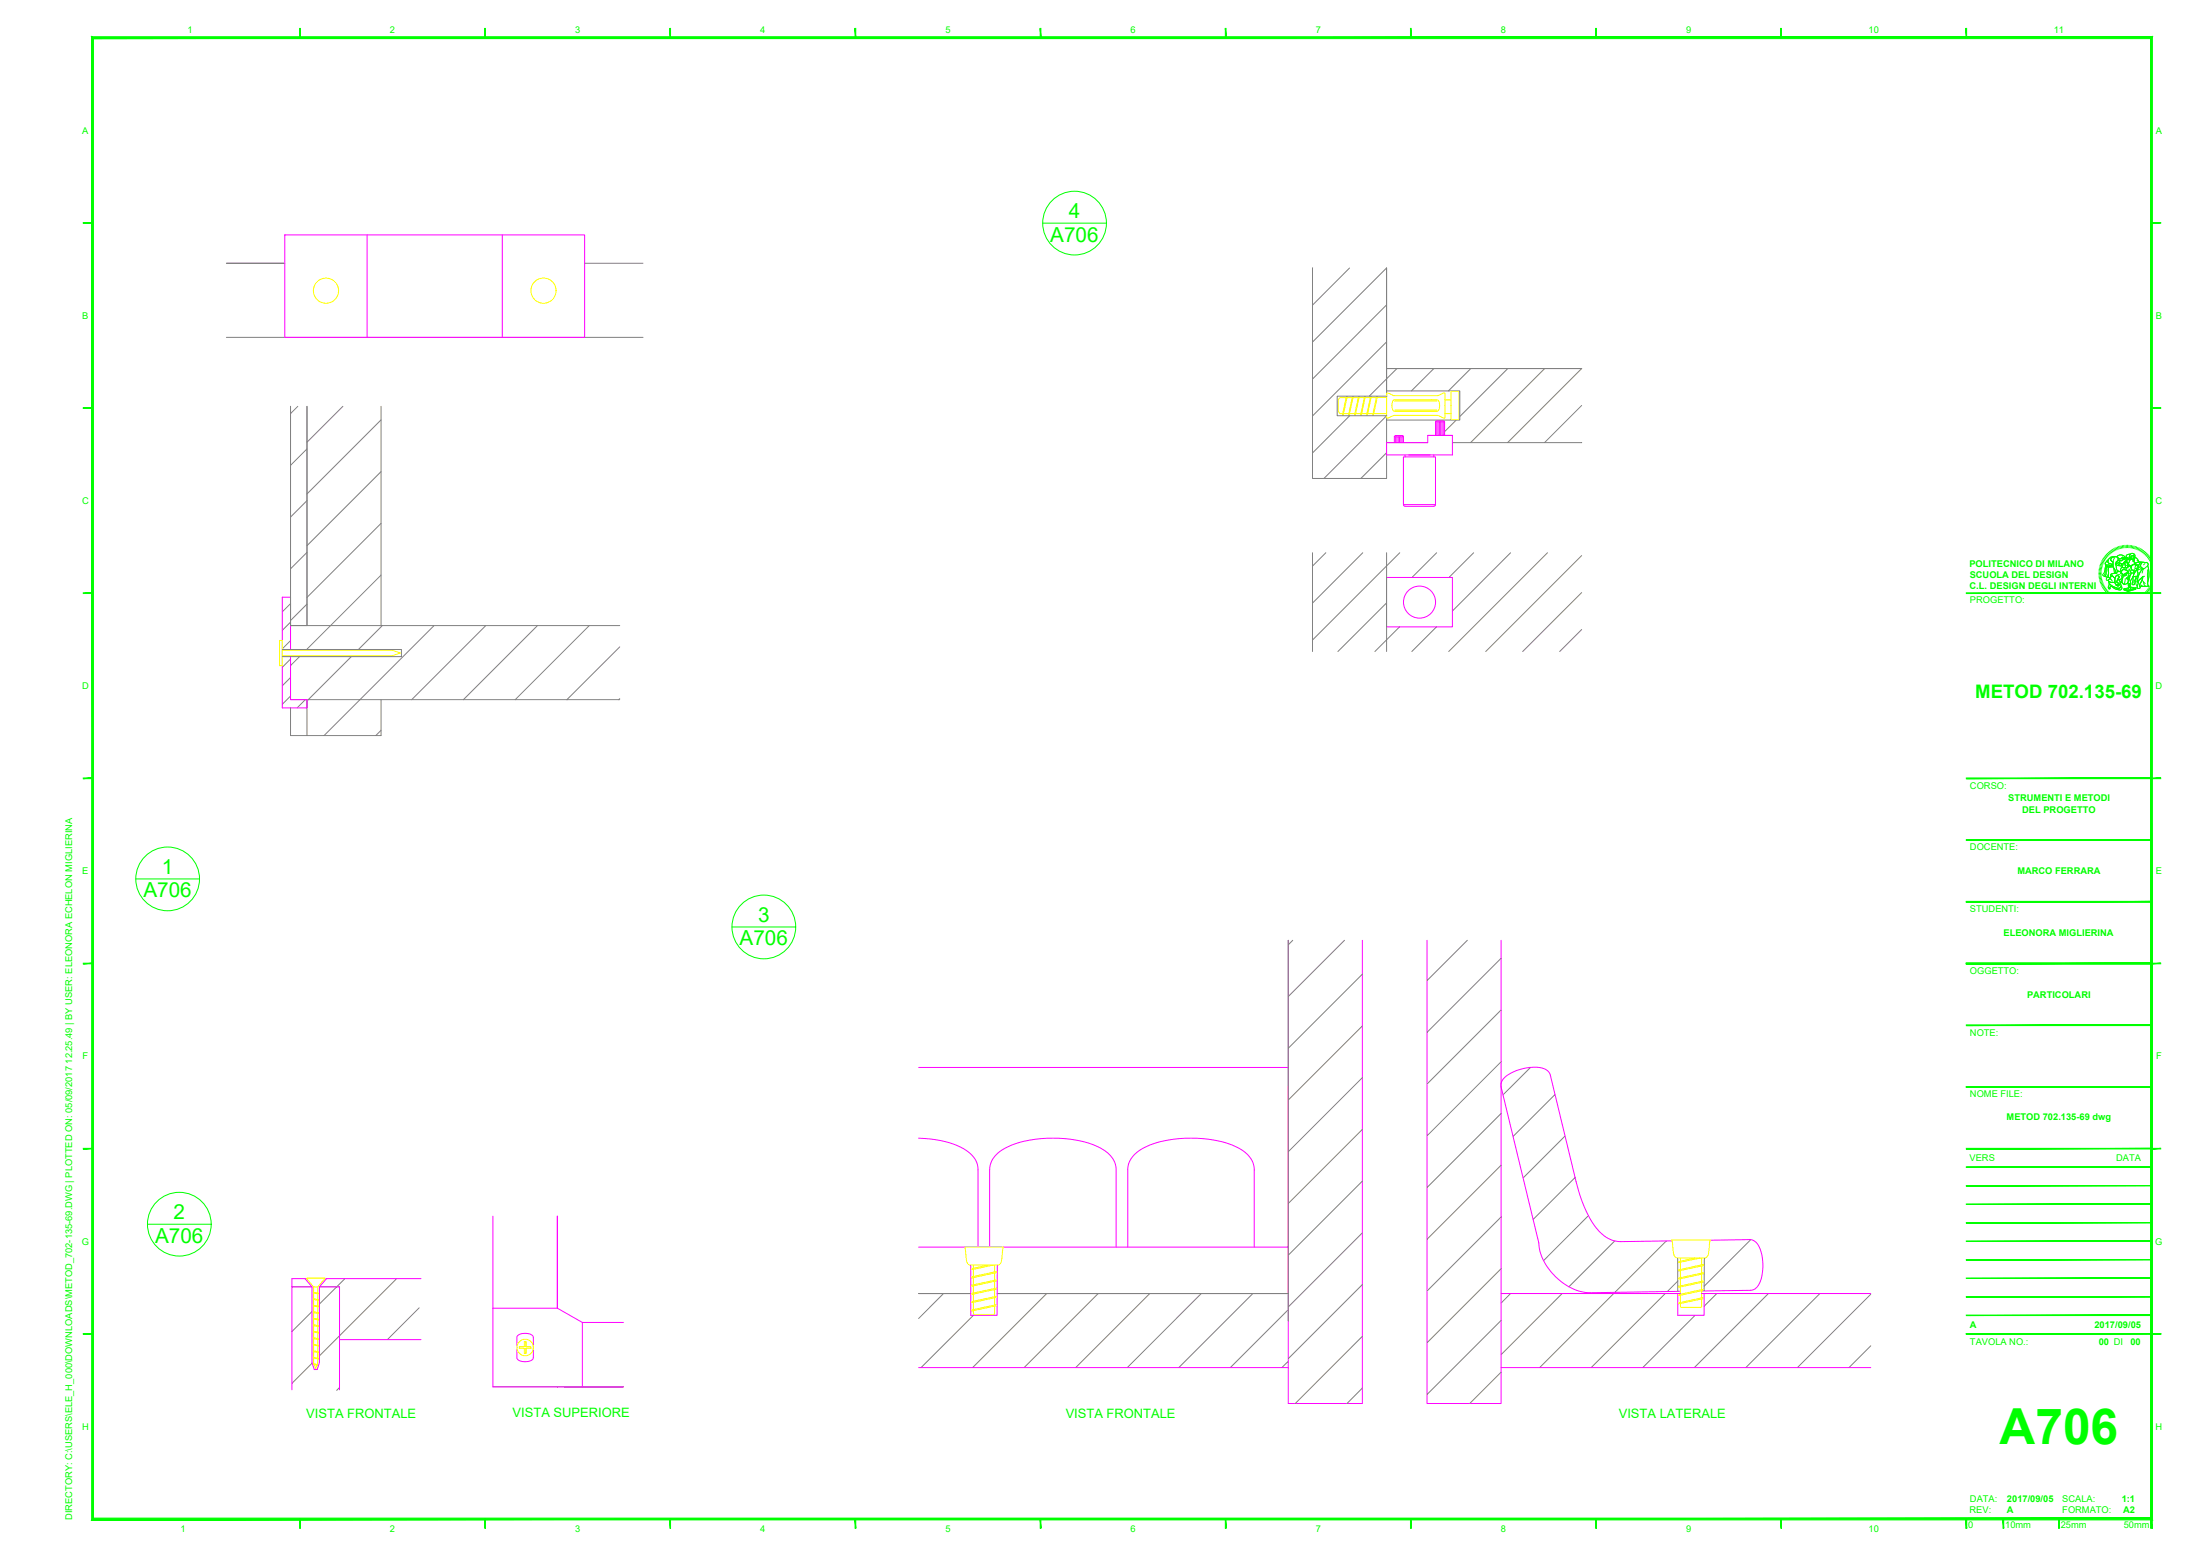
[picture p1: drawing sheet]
<svg xmlns="http://www.w3.org/2000/svg" width="594mm" height="420mm" viewBox="0 0 594 420" stroke-linecap="round" stroke-linejoin="round" font-family="sans-serif">
<!-- layer: A-FURN -->
<g fill="none" stroke="#808080" stroke-width=".27">
<path d="M61.1 71.1h15.8M157.9 71.1h15.7M354.4 72.4v56.8h20v-56.8l-20 20M354.5 72.4h-.1M364.4 72.4l-10 10M61.1 91.1h112.5M374.4 82.3l-20 20.1M374.4 92.3l-20 20M374.4 99.5h52.7l-20 20M377.2 99.5l-7.5 7.5M387.2 99.5l-6.1 6.1M397.2 99.5l-6.1 6.1"/>
<path d="M407.1 99.5l-12.9 13M417.1 99.5l-20 20M80.4 109.7l-1.9 2M92.6 109.7l-9.7 9.7M102.9 113.4l-20 20M102.9 109.7v59.2M364.5 112.3l-10.1 10M374.4 105.6h19.8v7.8h-19.8M374.4 107h-13.3v5.3h13.3l-16.9 16.9M374.4 119.5h11.1M378.9 117.8l-.2 .2M392.2 119.5h34.9"/>
<path d="M393.2 113.4l-3.1 3.2M427.1 109.5l-10 10M82.9 135.2l-4.4 4.4M82.9 121.2l-4.4 4.5M102.9 127.4l-20 20M374.4 122.3l-6.9 6.9M82.9 149.2l-4.4 4.4M102.9 155.3l-20.1 20.1M102.9 141.3l-20 20M354.4 149.3v26.6M358 149.3l-3.6 3.6M368 149.3l-13.6 13.5"/>
<path d="M374.4 149.3v26.6M378 149.3l-23.6 23.5M387.9 149.3l-6.6 6.6M397.9 149.3l-6.6 6.6M407.9 149.3l-15.7 15.7M417.9 149.3l-26.7 26.6M427.1 150l-25.9 25.9M76.2 175.4h32.2v1.9h-32.2M78.5 177.3v11.6h88.9M78.5 168.9h88.9M78.5 163l-2.3 2.2M78.5 168l-2.3 2.2"/>
<path d="M78.5 173l-2.3 2.2M78.5 178l-2.3 2.2M80.9 177.3l-2.4 2.4M82.9 168.9v-59.2v59.2h-4.4v-59.2v65.7M82.9 163.1l-4.4 4.5M94.9 177.3l-12 12M103.2 168.9l-6.4 6.5M117.2 168.9l-29.7 29.7M131.2 168.9l-20 20M145.1 168.9l-20 20M159.1 168.9l-20 20M167.4 174.7l-14.3 14.2"/>
<path d="M374.4 162.8l-13.1 13.1M377.9 169.3l-6.6 6.6M387.9 169.3l-6.7 6.6M427.1 160l-15.9 15.9M427.1 170l-5.9 5.9M78.5 183l-2.3 2.2M78.5 188l-2.3 2.2M82.5 188.9l-2.3 2.2M82.9 188.9v9.7M102.9 188.9v9.7h-24.4v-7.5M102.9 197.2l-1.4 1.4M167.4 188.7l-.3 .2"/>
<path d="M347.9 253.9v102.9M349.1 253.9l-1.2 1.2M363.1 253.9l-15.2 15.2M396.2 253.9l-10.9 10.9M405.3 258.8l-20 20M367.9 277l-20 20M367.9 263.1l-20 20M405.3 272.7l-20 20M367.9 291l-20 20M405.3 286.7l-20 20M413.3 288.2l-7.4 7.4M419.9 295.5l-11.3 11.4"/>
<path d="M367.9 318.9l-20 20M367.9 305l-20 20M405.3 314.6l-20 20M405.3 300.7l-20 20M422.6 306.7l-11.3 11.4M425.3 318l-11.3 11.3M367.9 332.9l-20 20M405.3 328.6l-20 20M428.9 328.3l-12.1 12.1M436 335.1l-12.3 12.4M450 335.1l-13.9 13.9M453 339.7l.1 9"/>
<path d="M460.2 339.7v8.9M472.8 334.7l-12.6 12.6M78.8 347.5h5.5M84.3 354.2l-5.5 5.4M86.3 347.5h5.4v14.2M90.9 347.5l-4.6 4.6M248.1 349.3h14M254.8 349.3l-6.7 6.7M262.9 355.2l-14.2 14.1M269.3 349.3h78.6M282.6 349.3l-20 20M296.6 349.3l-20.1 20"/>
<path d="M310.5 349.3l-20 20M324.4 349.3l-20 20M338.3 349.3l-20 20M347.9 353.6l-15.7 15.7M367.9 346.9l-20 20M405.3 356.5l-20 20M405.3 342.6l-20 20M407.9 349.3l-2.6 2.6M421.8 349.3l-16.5 16.5M435.8 349.3l-20 20M449.7 349.3l-20 20M453.1 345.9l-2.9 2.9"/>
<path d="M457.7 355.2l-14.1 14.1M463.6 349.3l-3.4 3.4M477.5 349.3l-20 20M491.4 349.3l-20 20M505.2 349.5l-19.8 19.8M84.3 368.1l-5.5 5.4M91.7 374.7l-.8 .7M91.7 360.7l-5.4 5.4M133.1 374.5h35.3M347.9 367.6l-1.8 1.7M367.9 374.8l-4.2 4.2M367.9 360.8l-18.1 18.2"/>
<path d="M405.3 370.5l-8.4 8.5M505.2 363.4l-5.9 5.9"/>
</g>
<!-- layer: STRUTTURA -->
<g fill="none" stroke="#f0f" stroke-width=".27">
<path d="M76.9 63.4h81v27.7h-81zM99.1 63.4v27.7M135.6 63.4v27.7M374.4 119.5h11.1v-1.9h6.7v5.2h-17.8zM376.5 119.5v-1.5l.4-.4 2 .1 .1 1.8M376.5 118h2.5M376.9 117.6h.1M376.9 118v1.5M377.2 118v1.5M377.6 118v1.5M377.9 118v1.5M378.3 118v1.5"/>
<path d="M378.6 118v1.5M385.5 117.6h6.7M387.6 117.6v-3.7l.4-.3h1.7l.3 .2 .1 3.8M387.6 113.9h2.5M388 113.6h.1M388 113.9v3.7M388.3 113.9v3.7M388.7 113.9v3.7M389 113.9v3.7M389.4 113.9v3.7M389.7 113.9v3.7M379 136.3v-12.9h8.6v12.9"/>
<path d="M379 136.3h8.6l-.4 .4h-7.8zM379.4 122.8v.6M387.2 122.8v.6M374.4 155.9h17.8v13.4h-17.8zM78.5 175.4v-14.1h-2.3v29.8h6.7v-2.2h-4.4v-11.6M248.1 288.2h99.8M347.9 293.3v56h-78.6M248.1 307.3a23.5 23.5 0 0 1 13.1 3.5 6.1 6.1 0 0 1 2.9 5.1v20.9M248.1 336.8h99.8M267.2 336.8v-20.9a7.5 7.5 0 0 1 5.4-6.4 32.4 32.4 0 0 1 24.6 .5 6.9 6.9 0 0 1 4.2 5.9v20.9M304.5 336.8v-20.9a7.4 7.4 0 0 1 5.4-6.4 32.5 32.5 0 0 1 24.6 .5 6.9 6.9 0 0 1 4.2 5.9v20.9M451.5 335.1l-13.8 .2a9.7 9.7 0 0 1-8-5.6 37.8 37.8 0 0 1-4.1-10.6l-7-28.8a3.6 3.6 0 0 0-3.7-2.1 12.1 12.1 0 0 0-9.1 3.3l-.4 .8-.1 1.2 10.2 42.1a15.6 15.6 0 0 0 9 12.3 11.4 11.4 0 0 0 4.9 1.2l24.4-.4"/>
<path d="M461.8 334.9l10.7-.2a3.6 3.6 0 0 1 3 3.2 12.2 12.2 0 0 1-1 9.6l-1 .7-.8 .2-13.2 .2M82.8 345.3h-4v2.2h5.5M86.3 347.5h5.4v14.2h22M87.7 345.3h26M157.3 357.1l-6.8-3.9h-17.4v21.3h35.3M168.4 357.1h-11.1v17.4M248.1 349.3h14M139.8 360.7a3.3 3.3 0 0 1 4.2 .2v5.7a1.79 1.79 0 0 1-2.2 1.1 1.74 1.74 0 0 1-2.2-1.1v-5.6z"/>
<circle cx="383.3" cy="162.6" r="4.3"/>
</g>
<!-- layer: viti -->
<g fill="none" stroke="#ff0" stroke-width=".27">
<path d="M362 111.7h.5v.3M362 111.7h.6M362.8 111.7h1.4M363.5 107.4h-1.5a1 1 0 0 0-.6 1v2.2a1 1 0 0 0 .6 1.1M363.6 107.1h.2l-1.1 4.9-.2 .1zM363.7 107.4h1.4M364.4 111.7h1.5M365.2 107.1h.2l-1.2 5zM366.1 111.7h1.4M366.8 107.4h-1.4M366.9 107.1h.1l-1.1 5zM367 107.4h1.4"/>
<path d="M367.7 111.7h1.4M368.5 107.1h.2l-1.1 4.9-.2 .1zM368.6 107.4h1.4M369.3 111.7h1.4M370.1 107.1h.2l-1 4.9-.2 .1zM370.3 107.4h1.4M371 111.7h3.4M371.8 107.1h.1l-1 4.9-.2 .1zM374.4 107.3l-2.5 .1M374.5 106.1l2.1 .8h11.4l2.1-.8 .1 6.7-.4 .1-1.8-.7h-11.4l-2 .7zM376.3 108h11.7a2.05 2.05 0 0 1 .4 2.9l-.4 .2h-11.4a2.19 2.19 0 0 1-.3-3.1zM376.6 110.7h11.4"/>
<path d="M376.6 108.3h11.4M386.4 111.1h.1M386.4 108h.1M390.2 111.7h1.6M390.2 108h1.6M391.8 105.7h2.2v7.6h-2.2zM75.5 172.9h.7v6.8h-.7zM76.2 175.6h29.7l2.2 .7-2.2 .8h-29.7M260.5 336.9l.2 .6a6.9 6.9 0 0 0 .7 3.8l.6 .3h7.3a1.44 1.44 0 0 0 1.2-1.8l.4-2.9M260.6 336.8h10.3M451.5 334.8l.1 .8a6.9 6.9 0 0 0 .7 3.8l.7 .3h7.2a1.46 1.46 0 0 0 1.2-1.8l.4-3.1h-10.4M453.8 339.7v.8"/>
<path d="M457.8 339.7l-4.5 .9v.3l5.8-1.2M459.5 339.7v1.8M82.7 345.1h5.1l-2 2.4h-1.1zM84.4 359.4l1.6 .3 .1 .3-1.6-.4zM84.4 357.7l1.6 .3 .1 .2-1.6-.3zM84.4 355.9l1.6 .3 .1 .2-1.6-.3zM84.4 352.4l1.6 .3 .1 .2-1.6-.3zM84.4 350.6l1.6 .4 .1 .1-1.6-.2zM84.4 348.9l1.6 .3 .1 .2-1.6-.3zM84.5 354.1l1.5 .4 .1 .2-1.6-.3zM84.7 347.5v1.4M84.7 349.1v1.6"/>
<path d="M84.7 350.9v1.5M84.7 352.7v1.5M84.7 354.4v1.6M84.7 356.2v1.5M84.7 357.9v1.6M84.7 359.7v1.5M85.8 347.5v1.7M85.8 349.4v1.5M85.8 351.1v1.6M85.8 352.9v1.5M85.8 354.6v1.6M85.8 356.4v1.5"/>
<path d="M85.8 358.2v1.5M85.8 359.9v1.6M262.4 347.1l6.7-1.5-.1 .3-6.6 1.4zM262.4 344.8l6.6-1.4 .1 .1-6.7 1.6zM262.4 353.7l6.7-1.4-.1 .3-6.6 1.4zM262.4 351.5l6.6-1.5 .1 .2-6.7 1.6zM262.4 349.2l6.6-1.4 .1 .2-.1 .1-6.6 1.4zM262.9 353.9v.9l.3 .1M262.9 341.6v.9M262.9 342.8v1.9M262.9 345v1.9M262.9 347.2v2"/>
<path d="M262.9 349.5v1.9M262.9 351.7v1.9M263.2 354.9h5.1M266.8 341.6l-4.4 1v.2l5.8-1.2M268.6 352.7v1.9l-.3 .3M268.6 341.6v1.9M268.6 343.8v1.9M268.6 346v1.9M268.6 348.2v2M268.6 350.4v2M453.3 345.2l6.6-1.5 .1 .1-.1 .2-6.6 1.4zM453.3 342.9l6.7-1.4-.1 .2-6.6 1.5z"/>
<path d="M453.3 351.8l6.6-1.4 .1 .1-.1 .2-6.6 1.4zM453.3 349.6l6.7-1.4-.1 .2-6.6 1.5zM453.3 347.4l6.7-1.5-.1 .3-6.6 1.4zM453.8 340.8v2M453.8 343.1v1.9M453.8 345.3v1.9M453.8 347.5v2M453.8 349.8v1.9M459.5 350.8v1.9l-.3 .3h-5.1l-.3-.1v-.9M459.5 341.8v2M459.5 344.1v1.9M459.5 346.3v1.9"/>
<path d="M459.5 348.5v2M84.4 366.5l1.6 .3 .1 .2-1.6-.3zM84.4 364.7l1.6 .3 .1 .2-1.6-.3zM84.4 363l1.6 .3 .1 .2-1.6-.4zM84.4 361.2l1.6 .3 .1 .2-1.6-.3zM84.6 368.3l1.2 .3-1.1-.1zM84.7 366.7l.1 1.6M84.7 361.4v1.6M84.7 363.2v1.5M84.7 365v1.5M84.9 368.5l.3 1.1 .4-.9M85.8 367l-.2 1.5"/>
<path d="M85.8 361.7v1.5M85.8 363.4v1.6M85.8 365.2v1.5M140.2 363.6h1.4M141.6 363.6v-1.3h.4v1.3h1.3v.5h-1.3M141.6 363.6h-1.4v.5h1.4v1.3h.4v-1.3M142 362.3v1.3h1.3M142 364.1v1.3"/>
<circle cx="88" cy="78.5" r="3.4"/>
<circle cx="146.8" cy="78.5" r="3.4"/>
<circle cx="141.8" cy="363.9" r="2.23"/>
</g>
<!-- layer: G-ANNO-DIM -->
<g fill="none" stroke="#0f0" stroke-width=".27">
<path d="M281.5 60.3h17.3M36.6 237.3h17.3M197.7 250.3h17.1M39.8 330.6h17.2"/>
<circle cx="290.2" cy="60.2" r="8.6"/>
<circle cx="45.3" cy="237.3" r="8.6"/>
<circle cx="206.3" cy="250.3" r="8.6"/>
<circle cx="48.4" cy="330.6" r="8.6"/>
</g>
<!-- layer: A-FURN -->
<g fill="none" stroke="#f0f" stroke-width=".27">
<path d="M347.9 253.9v125.1h20v-125.1M385.3 253.9v125.1h20v-125.1M133.1 328.4v24.8M150.5 328.4v24.8M78.8 347.5v27.8M82.3 345.3l2 2.2v20.4M88.2 345.3l-1.9 2.2v20.4M91.7 347.5v27.8M262.1 341.6v13.6h7.1l.1-13.6M405.3 349.3h48.5M453.3 349.3h-.2v5.9h7.1v-5.9h-.3M459.5 349.3h45.7"/>
<path d="M84.9 369.8h.7M248.1 369.3h99.8M405.3 369.3h99.9"/>
</g>
<!-- layer: STRUTTURA -->
<path d="M93.1 345.3l-2.2 2.2M107.1 345.3l-15.4 15.4M113.2 353.1l-8.6 8.6" fill="none" stroke="#808080" stroke-width=".27"/>
<!-- layer: viti -->
<path d="M84.3 367.9l.6 1.9M86.3 367.9l-.7 1.9" fill="none" stroke="#f0f" stroke-width=".27"/>
<!-- layer: G-ANNO-LOGO -->
<g fill="none" stroke="#0f0" stroke-width=".27">
<path d="M566.7 154.5h.7M566.7 154.8h.7M566.8 154.1l.6 .1M566.8 153.8l.7 .1M566.9 153.4l.6 .2M567 153.1l.6 .1M567 152.7l.7 .2M567.1 152.4l.7 .2M567.3 152.1l.6 .2M567.4 151.7l.6 .3M567.4 155.2h-.7M567.4 155.5l-.6 .1"/>
<path d="M567.5 155.8l-.7 .1M567.5 156.1l-.6 .2M567.6 151.4l.6 .3M567.6 156.5l-.7 .1M567.7 156.8l-.7 .2M567.7 151.1l.6 .3M567.8 157.1l-.7 .2M567.9 157.4l-.6 .2M567.9 150.8l.6 .3M568 157.7l-.6 .3M568.1 150.5l.6 .4M568.1 158l-.6 .3"/>
<path d="M568.3 158.3l-.6 .3M568.3 150.2l.6 .4M568.5 158.6l-.6 .3M568.5 149.9l.6 .5M568.6 152.5h.9a.66 .66 0 0 0 1-.1l.1 .6-.3 .1a1.46 1.46 0 0 1-1.7-.5zM568.6 152.5l.1 .4M568.6 158.8l-.5 .4M568.8 149.7l.5 .4M568.8 153l-.2 .4-.2 1.4-.3 .8 .4 .1M568.8 159.1l-.5 .4M569 151.4l.3-.2a.63 .63 0 0 0 .4 1l.8 .3a.8 .8 0 0 1-1.2 .1h-.5l-.3-.3zM569 149.4l.5 .5"/>
<path d="M569 159.4l-.5 .4M569.1 153l.4 .1-.2 .6v2.1a.51 .51 0 0 1-.8-.3l.2-1.8zM569.1 153l-.1 .1a1.64 1.64 0 0 0-.3 1.6l-.2 1 .7 .2M569.3 159.6l-.5 .5M569.3 156.6a.72 .72 0 0 0 .9 .7l.9-.2M569.3 149.2l.5 .5M569.3 151l.3-.2a1.75 1.75 0 0 1 1.7-.5 .86 .86 0 0 0-1 .2 .86 .86 0 0 0-.1 1l.4 .2v.7l-1-.3a.66 .66 0 0 1-.3-1zM569.4 157h.1a1.63 1.63 0 0 0 1.6 .1l.4 1 .2-.2 .3 .4-.2-.6 .3 .5-.1-.5 .4 .2-.2-.3a.66 .66 0 0 1-.5-.9l.2-.3 .4 .2 .3 1a.88 .88 0 0 1-.2 1.2 .88 .88 0 0 1-1.2-.2l-1.6-1zM569.4 157l.1 .5 .8 .7 1.9 .9M569.5 153.1h.4a.93 .93 0 0 1 1.2 .8l.1 .8-.7 .2a.4 .4 0 0 0-.5 .2 .4 .4 0 0 0 .2 .5l-.3 .3a.46 .46 0 0 1-.6-.1 .46 .46 0 0 1 0-.5v-1.6zM569.5 159.8l-.5 .5M569.5 153.1l-.2 .5v2.3"/>
<path d="M569.6 148.9l.4 .6M569.6 157.6l.7 .6 1.4 .6a.77 .77 0 0 0 1.1-.6 .65 .65 0 0 1 0 1 .65 .65 0 0 1-.9 0l-.7-.2-.9-.6a.38 .38 0 0 0-.5 0 .38 .38 0 0 0 0 .5l-.3 .1-.2-.4zM569.6 157.6l-.3 .9 .2 .5h.3l.1-.2-.3-.1 .4-.3h.4a2.39 2.39 0 0 0 2.5 .7l.1-.5-.2-.3M569.8 156.1a.51 .51 0 0 0-.8-.1 .51 .51 0 0 0 .1 .8 .78 .78 0 0 1 .7-.4 .78 .78 0 0 1 .7 .5M569.9 148.7l.4 .6M570 155.8l.4-.3a1.32 1.32 0 0 1 .7 1.6 1.63 1.63 0 0 1-1.6-.1l-.2-.4 .6-.2-.1-.3zM570 155.1l1.6-.4a.34 .34 0 0 1 .2-.4 .34 .34 0 0 1 .3 0h.1a1.13 1.13 0 0 1 1.1 1.2 1.13 1.13 0 0 1-1.3 1l.1-.4a.27 .27 0 0 0 .2-.3 .27 .27 0 0 0-.2-.3 .55 .55 0 0 0-.7 0 .55 .55 0 0 0-.3 .6l-.7-.6h-.4zM570.2 148.5l.3 .6M570.2 150.6l.9-.3a.72 .72 0 0 1 .9 .5 .72 .72 0 0 1-.5 .9 2.42 2.42 0 0 0 .3 2.4l.3 .2a.42 .42 0 0 0-.4 .1 .42 .42 0 0 0-.2 .4 .39 .39 0 0 1-.4-.2 .39 .39 0 0 1 .1-.5l-.6-1.1v-1.3h-.2a.56 .56 0 0 1-.4-.5 .56 .56 0 0 1 .2-.6zM570.3 155.4l.8 .7M570.4 155.5h-.1a.51 .51 0 0 0-.4 .3 .51 .51 0 0 0 0 .6M570.4 148.3l.4 .6"/>
<path d="M570.6 153l-1.9-.1-.2 .4a2.92 2.92 0 0 1-.7 2l.3 .2M570.8 153.4l.2 1.4M570.8 148.1l.3 .6M571 150.6l-.1 .3a2.81 2.81 0 0 0 .2 2.9l.1 .5a.31 .31 0 0 0 0 .4 .31 .31 0 0 0 .4 0 .41 .41 0 0 1 .6-.4l-.1-.1a1.04 1.04 0 0 1-.7-1.4 1.4 1.4 0 0 1 .6-1.7 1 1 0 0 0-1.4-.8l-.4 .1a1.08 1.08 0 0 0-.8 1.7l1.1 .4a.8 .8 0 0 1-1.2 .1l-.7-.1a.96 .96 0 0 1 .6-1.3M571.1 148l.3 .6M571.2 154.7l-.7 .2a.4 .4 0 0 0-.5 .2 .4 .4 0 0 0 .2 .5M571.3 150.3a.85 .85 0 0 0-1 .2 .85 .85 0 0 0-.1 1l.4 .2M571.4 147.8l.3 .7M571.5 155.4h.1a.51 .51 0 0 1 .6 .6l-.5 .7a.76 .76 0 0 0 .6 1v.2l-.3-.2 .1 .5-.3-.5 .2 .6-.3-.4-.2 .2v-.2l-.4-.6a2.15 2.15 0 0 1 .4-1.9zM571.5 151.7l1-.4-.1 .5-1.2 .5zM571.5 155.4h.1a.45 .45 0 0 1 .5 .1 .45 .45 0 0 1 0 .6l-.5 1.1 .8 .7-.4-.2 .1 .5-.3-.5 .1 .6-.2-.4-.2 .2v-.2l-.4-.4a2.25 2.25 0 0 1 .4-2.1zM571.5 152.2l.8-.3 .2 .2a.32 .32 0 0 0-.3 .3 .32 .32 0 0 0 .2 .4l-.6-.1z"/>
<path d="M571.5 152.2l.3 .5 .6 .1M571.7 150.4v-.1a1.14 1.14 0 0 1 1.1-.5 1.14 1.14 0 0 1 .9 .8l-.1 .1a.76 .76 0 0 0-1.1 .2l-.5-.2M571.7 147.7l.3 .6M571.8 150.1l.7-.3 .9 .2a.3 .3 0 0 1 .3 .4 .3 .3 0 0 1-.5 .1h-.1a.77 .77 0 0 1-.8 .3 .77 .77 0 0 1-.6-.6zM572 150.7a.74 .74 0 0 0 1.2-.3l.3 .3-.2 .5-.4 .2-.5-.2-.5 .2zM572.1 147.6l.2 .6M572.2 154.3a1.18 1.18 0 0 1 .8 1.9h-.2M572.3 152.2h.8l-.2 .1-.1 .4a.39 .39 0 0 1-.4 0 .39 .39 0 0 1-.2-.4zM572.3 156.6l.3 1a.81 .81 0 0 1 0 .9 .81 .81 0 0 1-.8 .3M572.3 151.9l.3 .2M572.4 151.6v.2l-1.1 .5M572.4 155.2l-.8 .2"/>
<path d="M572.4 147.5l.2 .6M572.5 151.3l-.4 .5M572.6 154.8l.7 .5M572.7 152.2a.33 .33 0 0 0-.5 .1 .33 .33 0 0 0 .2 .4l.4 .1 .1-.5 .2-.1-.6 .1M572.7 155.3a.69 .69 0 0 1 .1 .9 .69 .69 0 0 1-.9 .2M572.8 154.5a.91 .91 0 0 1 1-.7 .91 .91 0 0 1 .8 .9h-.3l-1.1 .4 .3 .3a.51 .51 0 0 0 .7-.4l.2-.2a.39 .39 0 0 0 .2-.5 .39 .39 0 0 0-.4-.3l-.9-.2-.5 .7-.2-.1 .2-1.1 .3-.2 .2 .2h1.1l.5-.4v-.3l.6 .2 .1 1-.3 .5 .2 .5-.3 .6-.4 .2-.2 .5h-.4l.5 .2v.4l.2-.2-.3 1.1h-.3a.76 .76 0 0 1-1.2-.1l-.4-.4 .4-.6 .2-1.1M572.8 154.3l.6-.5 .9 .2 .4 .6-.8 .3a.56 .56 0 0 1-.6 .3 .56 .56 0 0 1-.5-.5zM572.8 147.4l.1 .7M572.8 157.1l.8 .7M572.9 151.2l.1 .1M573.1 150.8l.1 .1M573.1 153.1l-.4 .5-.1 .8"/>
<path d="M573.1 156.5v1M573.1 147.3l.1 .7M573.1 150.9h.1M573.2 155.1l1.2-.3-.2 .4-.4 .3zM573.2 155.9l-.3 1-.4 .4M573.4 151.9l.2-.1a.95 .95 0 0 1 1 .1 .95 .95 0 0 1 .3 1l-.2 .2-.2-.2a.64 .64 0 0 0 0-.9 .64 .64 0 0 0-.7-.1l.1 .7a.45 .45 0 0 1-.2 .7 .45 .45 0 0 1-.6-.4zM573.5 151l.8-.2a.34 .34 0 0 1 0 .6 .34 .34 0 0 1-.5-.3zM573.5 147.3v.6M573.5 150.7l-.2 .5-.4 .2-.5-.2-.5 .2M573.6 159l1.9-.4 1.2 .2-2 .6zM573.6 159l1.1 .4v.3l-1.1-.4zM573.8 151.8a.77 .77 0 0 1 .9 .6 .77 .77 0 0 1-.6 .9h-.2z"/>
<path d="M573.8 147.2l.1 .7M573.9 150.8a.39 .39 0 0 1 .5-.3 .39 .39 0 0 1 .2 .6l-.1 .1M573.9 156.2l-.3 1.6 1-.2M573.9 155.3v.1M573.9 150.6a.41 .41 0 0 1 .7 0 .41 .41 0 0 1-.1 .6l-.2-.4h-.4zM574 155h.1M574 155.2l.1 .1M574.1 152v.1M574.2 152l-.2 .1M574.2 147.2v.7M574.3 151l-.5-.2-.4 .2 .3 .1a.38 .38 0 0 0 .4 .2 .38 .38 0 0 0 .3-.4l-.2-.1 .1 .3M574.3 156l.3 .1a.45 .45 0 0 1 .1-.5 .45 .45 0 0 1 .4-.1l-.4 1.2v-.4h-.3z"/>
<path d="M574.3 153.3v.7M574.4 154.8a.59 .59 0 0 1-.4 .5 .59 .59 0 0 1-.7-.1M574.4 151.9l.2 .2-.1 .1M574.5 152a.41 .41 0 0 0-.6-.2 .41 .41 0 0 0-.1 .6 .49 .49 0 0 1 .1 .7 .49 .49 0 0 1-.7 .1l-.2-.2 .2-.2a1.02 1.02 0 0 1 1-1.2l.5 .5 .2 .8-.3 .2-.1-.3M574.5 147.2v.7M574.6 152.3l-.2 .1M574.6 152.2l.1 .4-.8 .1M574.6 153l-.3 .3h-.4M574.7 159.4l2-.6v.3l-2 .6zM574.7 159.4v.3M574.7 151.1l.2-.1 .1 .5-.2 .7M574.8 155.6h.1"/>
<path d="M574.8 156.2l-.1 .5 .2-.2M574.8 150.6l.1 .4M574.9 152.6l-.2-.4 .3-.5v-.5l-.1-.2-.2 .1-.1-.4a.55 .55 0 0 1-.4-.7 .55 .55 0 0 1 .7-.4l.4 .1a1.44 1.44 0 0 0-.2 1.5h.2l.1-.5a.39 .39 0 0 0 .2 .4 .39 .39 0 0 0 .5-.2l-.1 .6h.2a.47 .47 0 0 1 .3 .6 .47 .47 0 0 1-.5 .3l-.5 .4M574.9 147.2v.7M574.9 155.9l-.1 .3-.1-.2M574.9 153.6l-.1 1.4M574.9 152.8l.5 .3M575 157.7l.2-.1 .1 1-.2-.5-.4 .7zM575.1 154.8l-.4 .3v.5M575.2 155.4l-.4 .2-.2 .5h-.4l.5 .2M575.2 153.7l-.4 .9M575.3 149.7a.83 .83 0 0 0-1.2 .7"/>
<path d="M575.3 147.3l-.1 .6M575.3 150.7h.1a.38 .38 0 0 0 .2 .4 .38 .38 0 0 0 .5-.2M575.4 149.6a.71 .71 0 0 1 1.1 .5v.7l-.4 .8v-.7l.2-.4a.38 .38 0 0 0-.1-.5 .38 .38 0 0 0-.5 .1l-.3 .3-.1 .8-.2-.1a1.32 1.32 0 0 1 .3-1.5zM575.4 149.6a.72 .72 0 0 1 .8 0 .72 .72 0 0 1 .3 .8l-.4 1.2 .2-1.3a.44 .44 0 0 0-.5-.3 .44 .44 0 0 0-.4 .3l-.1 .9h-.2v-.1a1.29 1.29 0 0 1 .3-1.5zM575.5 152.8a1.35 1.35 0 0 1 2 .1 1.39 1.39 0 0 1-1.4 1.4l-.6-.6zM575.5 150.4l.2 .1M575.5 150.2l.3-.1a.33 .33 0 0 1 .4-.1 .33 .33 0 0 1 .1 .5l-.2 .4a.45 .45 0 0 1-.7-.1 .45 .45 0 0 1 .1-.6zM575.5 154.8l.9-.1-.5 1.2-.6 1v.7l-.3 .1-.3 .5-.1-.9zM575.5 154.8l-.9 2.5 .2 1 .4-.7 .2 1.4-.3-.9-.4 1 .1-.8M575.6 150.9h.1M575.6 153.8l-.3 .4 .1 .6 1-.2 .5-.6M575.6 147.3l-.1 .7"/>
<path d="M575.6 150.5h.1M575.7 150.8h.1M576 147.4l-.2 .6M576 150.6l.2 .1M576 155.7l.8-.1-.2 .8a1.07 1.07 0 0 0-.2 1.4l-.5 .1-.2-.2zM576 150.6v.1M576.2 151.4l.4 .7M576.3 153.9h.1M576.3 147.5l-.2 .6M576.3 152.3l.9-.4 1-.1-.7 .9zM576.4 154.7l-.5 1.2-.6 1-.1 .8M576.4 153.9h-.3"/>
<path d="M576.5 150.4l.5 .4 .7 .9-.4 .1a.64 .64 0 0 1-.9 .1 .64 .64 0 0 1 0-1zM576.5 150.4l.5 .4 .4 .7M576.5 154.1l-.1 .1M576.6 147.5l-.2 .7M576.7 158.8v.3l-2 .6-1.1-.4v-.3l1.1 .4 2-.6a6 6 0 0 0-3.1 .2M576.8 155.7l-.1 .7a1.07 1.07 0 0 0-.3 1.4l-.5 .1-.2-.2 .3-1.9M577 147.7l-.2 .6M577 153.7l.3 .1-.1 1.8-1.2 .2 .3-1.2zM577.1 153.5l-.2 .4M577.1 152.5l.3 .1 .1 .4M577.1 151.3l.5 .4M577.2 155.6l-1.2 .2"/>
<path d="M577.2 157l-.1 .2 .3 .2M577.3 147.8l-.2 .6M577.3 153.8l-.1 .5a2.74 2.74 0 0 1-.4 2.2l-.1 .6 .4 1.1M577.5 156.7l1.1-1-.2 1-.6 1.2v.4a.44 .44 0 0 1-.1 .6 .44 .44 0 0 1-.6-.1zM577.5 152.7a1.04 1.04 0 0 1 .6-.9 1.04 1.04 0 0 1 1.1 .2 .56 .56 0 0 1 .8 .1 .56 .56 0 0 1-.2 .8 1.22 1.22 0 0 1-1.1 .8 1.22 1.22 0 0 1-1.1-.7M577.5 153l-.5 .8a.78 .78 0 0 1-1.4 0 .84 .84 0 0 1 .1-1 .84 .84 0 0 1 .8-.3l.2 .2-.2 .5 .1 .4a.63 .63 0 0 0 .5-.9l-.7-.3h-.3a.76 .76 0 0 0-.6 .9M577.6 154.5v.6M577.6 147.9l-.3 .6M578 148.1l-.4 .6M578 153.7l-.9 .1M578.1 157.9l.5 .4M578.3 151.8l-1.1 .1-.9 .4"/>
<path d="M578.3 148.3l-.4 .6M578.4 156.7l.9 .9M578.5 151.9h.6a.61 .61 0 0 1 .7 .1 .61 .61 0 0 1 .1 .8 8.2 8.2 0 0 1 .1 4.8l.2 .7h-2.4l.8-2.6-1.5 1.4 .4-1.7a2.2 2.2 0 0 1 1.5-1.8 .9 .9 0 0 1-1-.7 .9 .9 0 0 1 .5-1zM578.5 153.7l-1 1.7-.4 1.7 1.5-1.4 .5-.1M578.5 151.8v.1a.9 .9 0 0 0-.5 1 .9 .9 0 0 0 1 .7M578.6 148.5l-.4 .5M578.6 155.7l-.2 1-.6 1.2v.4a.37 .37 0 0 1-.3 .6 .37 .37 0 0 1-.3-.6l.3-1.5M578.7 153.7l-.3 1M578.8 157.2a1.1 1.1 0 0 0 .7 1.1M578.9 148.6l-.4 .6M579.1 152.2l-.3 .3M579.1 148.9l-.4 .5"/>
<path d="M579.2 159.9l.5 .5M579.4 149.1l-.4 .5M579.4 159.7l.5 .5M579.6 159.5l.5 .4M579.7 149.3l-.5 .5M579.8 159.2l.6 .5M579.9 153.9l.1 3.3M580 152.8l.1 .6a9.7 9.7 0 0 1-.1 4.1l.2 .8h-2.4M580 149.6l-.6 .5M580 159l.6 .4M580.2 149.9l-.5 .4M580.2 158.7l.6 .4"/>
<path d="M580.4 158.4l.6 .4M580.4 150.1l-.5 .5M580.6 158.2l.6 .3M580.6 150.4l-.5 .4M580.7 157.9l.6 .3M580.8 150.7l-.6 .4M580.8 157.6l.7 .2M581 157.3l.6 .2M581 151l-.6 .4M581.1 156.9l.6 .3M581.2 156.6l.6 .2M581.2 151.3l-.6 .4"/>
<path d="M581.2 156.3l.7 .2M581.3 156l.7 .1M581.3 155.7l.7 .1M581.3 151.7l-.6 .2M581.4 155.1h.6M581.4 154.8h.6M581.4 155.4h.6M581.5 152l-.6 .2M581.6 152.3l-.6 .2M581.7 152.6l-.6 .2M581.8 153l-.6 .2M581.9 153.3l-.7 .2"/>
<path d="M582 153.7l-.7 .1M582 154l-.7 .1M582 154.4h-.6M569.7 160.1l-.4 .5M570 160.3l-.5 .5M570.2 160.5l-.4 .5M570.5 160.6l-.4 .6M570.8 160.8l-.4 .6M571 161l-.3 .6M571.3 161.1l-.3 .6M571.6 161.3l-.2 .6M571.9 161.4l-.2 .6"/>
<path d="M572.2 161.5l-.2 .7M572.5 161.6l-.1 .7M572.9 161.7l-.2 .6M573.2 161.7l-.1 .7M573.5 161.8l-.1 .7M573.8 161.8v.7M574.2 161.9l-.1 .6M574.5 161.9v.6M574.8 161.9v.6M575.1 161.8l.1 .7M575.4 161.8l.1 .6M575.8 161.7l.1 .7"/>
<path d="M576.1 161.6l.1 .7M576.4 161.6l.2 .6M576.7 161.5l.2 .6M577 161.3l.3 .7M577.3 161.2l.3 .6M577.6 161.1l.3 .6M577.9 160.9l.3 .6M578.2 160.8l.3 .5M578.4 160.6l.4 .5M578.7 160.4l.4 .5M579 160.2l.4 .5"/>
</g>
<!-- layer: G-ANNO-TTLB -->
<g fill="#fff" stroke="#fff" stroke-width=".27">
<path d="M556 160.2l30.7 4.3-5.7-4.3zM556 160.2l30.7 4.3h-30.7z"/>
<path d="M581 145.7h5.7l-5.7 14.5zM586.7 145.7l-5.7 14.5 5.7 4.3z"/>
</g>
<path d="M556 160.2h25v-14.5h5.7v18.8h-30.7z" fill="none" stroke="#fff" stroke-width=".27"/>
<g fill="#0f0" stroke="#0f0" stroke-width=".27">
<path d="M581 360.2h2.5v-.1zM581 360.1h2.5l-2.5 .1z"/>
<path d="M531 360.1v.1l50-.1zM531 360.2l50-.1v.1z"/>
<path d="M531 360.1v.1l50-.1zM531 360.2l50-.1v.1z"/>
<path d="M531 355.1h50zM531 355.2l50-.1z"/>
<path d="M531 350.1h50zM531 350.2l50-.1z"/>
<path d="M531 345.1h50zM531 345.2l50-.1z"/>
<path d="M531 340.1h50zM531 340.2l50-.1z"/>
<path d="M531 335.1h50zM531 335.2l50-.1z"/>
<path d="M531 330.1h50zM531 330.2l50-.1z"/>
<path d="M531 325.1h50zM531 325.2l50-.1z"/>
<path d="M531 320.1h50zM531 320.2l50-.1z"/>
<path d="M531 226.9h50v-.1zM531 226.8h50l-50 .1z"/>
<path d="M531 243.6h50v-.2zM531 243.4h50l-50 .2z"/>
<path d="M531 243.4v.2l50-.2zM531 243.6l50-.2v.2z"/>
<path d="M531 260.1v.2l50-.2zM531 260.3l50-.2v.2z"/>
<path d="M531 160.3h50v-.2zM531 160.1h50l-50 .2z"/>
<path d="M531 260.1v.2l50-.2zM531 260.3l50-.2v.2z"/>
<path d="M531 276.7v.2l50-.2zM531 276.9l50-.2v.2z"/>
<path d="M531 260.1v.2l50-.2zM531 260.3l50-.2v.2z"/>
<path d="M531 260.1v.2l50-.2zM531 260.3l50-.2v.2z"/>
<path d="M531 210.3h50v-.2zM531 210.1h50l-50 .2z"/>
<path d="M531 293.4v.2l50-.2zM531 293.6l50-.2v.2z"/>
<path d="M531 293.4v.2l50-.2zM531 293.6l50-.2v.2z"/>
<path d="M531 315.1h50zM531 315.2l50-.1z"/>
<path d="M531 310.1v.2l50-.2zM531 310.3l50-.2v.2z"/>
<path d="M581 360.2h2.5v-.1zM581 360.1h2.5l-2.5 .1z"/>
<path d="M430.9 7.7l.2 2.5v-2.5zM430.9 7.7l.2 2.5h-.2z"/>
<path d="M25.2 10.4h555.5l.5-.5zM24.8 9.9h556.4l-556 .5zM24.8 9.9l.4 400v-399.5zM24.8 9.9l.4 400-.4 .5zM25.2 409.9l-.4 .5 555.9-.5zM24.8 410.4l555.9-.5 .5 .5zM580.7 10.4v399.5l.5 .5zM580.7 10.4l.5-.5v400.5z"/>
<path d="M380.9 7.7l.2 2.5v-2.5zM380.9 7.7l.2 2.5h-.2z"/>
<path d="M480.9 7.7l.2 2.5v-2.5zM480.9 7.7l.2 2.5h-.2z"/>
<path d="M530.9 7.7l.2 2.5v-2.5zM530.9 7.7l.2 2.5h-.2z"/>
<path d="M22.5 110.3h2.5v-.2zM22.5 110.1h2.5l-2.5 .2z"/>
<path d="M22.5 60.3h2.5v-.2zM22.5 60.1h2.5l-2.5 .2z"/>
<path d="M22.5 210.3h2.5v-.2zM22.5 210.1h2.5l-2.5 .2z"/>
<path d="M22.5 260.3h2.5v-.2zM22.5 260.1h2.5l-2.5 .2z"/>
<path d="M22.5 310.3h2.5v-.2zM22.5 310.1h2.5l-2.5 .2z"/>
<path d="M22.5 360.2h2.5v-.1zM22.5 360.1h2.5l-2.5 .1z"/>
<path d="M22.5 160.3h2.5v-.2zM22.5 160.1h2.5l-2.5 .2z"/>
<path d="M330.9 7.7l.2 2.5v-2.5zM330.9 7.7l.2 2.5h-.2z"/>
<path d="M280.9 7.7l.2 2.5v-2.5zM280.9 7.7l.2 2.5h-.2z"/>
<path d="M230.9 7.7l.2 2.5v-2.5zM230.9 7.7l.2 2.5h-.2z"/>
<path d="M180.9 7.7l.2 2.5v-2.5zM180.9 7.7l.2 2.5h-.2z"/>
<path d="M130.9 7.7l.2 2.5v-2.5zM130.9 7.7l.2 2.5h-.2z"/>
<path d="M80.9 7.7l.2 2.5v-2.5zM80.9 7.7l.2 2.5h-.2z"/>
<path d="M581 110.3h2.5v-.2zM581 110.1h2.5l-2.5 .2z"/>
<path d="M581 60.3h2.5v-.2zM581 60.1h2.5l-2.5 .2z"/>
<path d="M581 210.3h2.5v-.2zM581 210.1h2.5l-2.5 .2z"/>
<path d="M581 260.3h2.5v-.2zM581 260.1h2.5l-2.5 .2z"/>
<path d="M581 310.3h2.5v-.2zM581 310.1h2.5l-2.5 .2z"/>
<path d="M581 360.2h2.5v-.1zM581 360.1h2.5l-2.5 .1z"/>
<path d="M581 160.3h2.5v-.2zM581 160.1h2.5l-2.5 .2z"/>
<path d="M430.9 410.2l.2 2.5v-2.5zM430.9 410.2l.2 2.5h-.2z"/>
<path d="M380.9 410.2l.2 2.5v-2.5zM380.9 410.2l.2 2.5h-.2z"/>
<path d="M480.9 410.2l.2 2.5v-2.5zM480.9 410.2l.2 2.5h-.2z"/>
<path d="M530.9 410.2l.2 2.5v-2.5zM530.9 410.2l.2 2.5h-.2z"/>
<path d="M330.9 410.2l.2 2.5v-2.5zM330.9 410.2l.2 2.5h-.2z"/>
<path d="M280.9 410.2l.2 2.5v-2.5zM280.9 410.2l.2 2.5h-.2z"/>
<path d="M230.9 410.2l.2 2.5v-2.5zM230.9 410.2l.2 2.5h-.2z"/>
<path d="M180.9 410.2l.2 2.5v-2.5zM180.9 410.2l.2 2.5h-.2z"/>
<path d="M130.9 410.2l.2 2.5v-2.5zM130.9 410.2l.2 2.5h-.2z"/>
<path d="M80.9 410.2l.2 2.5v-2.5zM80.9 410.2l.2 2.5h-.2z"/>
<path d="M530.9 410.2v2.5h.2zM530.9 410.2h.2v2.5z"/>
<path d="M540.9 410.2l.2 2.5v-2.5zM540.9 410.2l.2 2.5h-.2z"/>
<path d="M555.9 410.2l.2 2.5v-2.5zM555.9 410.2l.2 2.5h-.2z"/>
<path d="M580.7 410.2l.5 2.5v-2.5zM580.7 410.2l.5 2.5h-.5z"/>
</g>
<text font-size="13.4" fill="#0f0" x="539.9" y="390">A706</text>
<g font-size="5.6" fill="#0f0">
<text x="288.6" y="59">4</text>
<text x="283.6" y="65.2">A706</text>
<text x="43.7" y="236.1">1</text>
<text x="38.7" y="242.3">A706</text>
<text x="204.7" y="249">3</text>
<text x="199.7" y="255.3">A706</text>
<text x="46.9" y="329.3">2</text>
<text x="41.9" y="335.5">A706</text>
</g>
<text font-size="5" fill="#0f0" x="533.4" y="188.4">METOD 702.135-69</text>
<g font-size="3.5" fill="#0f0">
<text x="82.7" y="383">VISTA FRONTALE</text>
<text x="138.4" y="382.6">VISTA SUPERIORE</text>
<text x="287.8" y="383">VISTA FRONTALE</text>
<text x="437.1" y="383">VISTA LATERALE</text>
</g>
<g font-size="2.5" fill="#0f0">
<text x="50.6" y="9">1</text>
<text x="105.3" y="9">2</text>
<text x="155.3" y="9">3</text>
<text x="205.3" y="9">4</text>
<text x="255.3" y="9">5</text>
<text x="305.3" y="9">6</text>
<text x="355.3" y="9">7</text>
<text x="405.3" y="9">8</text>
<text x="455.3" y="9">9</text>
<text x="504.6" y="9">10</text>
<text x="554.6" y="9">11</text>
<text x="22.2" y="36.1">A</text>
<text x="582.1" y="36.1">A</text>
<text x="22.2" y="86.1">B</text>
<text x="582.1" y="86.1">B</text>
<text x="22.2" y="136.1">C</text>
<text x="582" y="136.1">C</text>
<text x="531.8" y="153.1">POLITECNICO DI MILANO</text>
<text x="531.9" y="159.2">C.L. DESIGN DEGLI INTERNI</text>
<text x="531.9" y="156.1">SCUOLA DEL DESIGN</text>
<text x="532" y="163">PROGETTO:</text>
<text x="22.2" y="186.1">D</text>
<text x="582" y="186.1">D</text>
<text x="532" y="213">CORSO:</text>
<text x="542.3" y="216.4">STRUMENTI E METODI</text>
<text x="546.1" y="219.4">DEL PROGETTO</text>
<text x="532" y="229.6">DOCENTE:</text>
<text x="22.2" y="236.1">E</text>
<text x="544.8" y="236.1">MARCO FERRARA</text>
<text x="582.1" y="236.1">E</text>
<text x="532" y="246.3">STUDENTI:</text>
<text x="541" y="252.7">ELEONORA MIGLIERINA</text>
<text x="532" y="262.9">OGGETTO:</text>
<text x="547.4" y="269.4">PARTICOLARI</text>
<text x="532" y="279.6">NOTE:</text>
<text x="22.3" y="286.1">F</text>
<text x="582.2" y="286.1">F</text>
<text x="532" y="296.3">NOME FILE:</text>
<text x="541.9" y="302.5">METOD 702.135-69 dwg</text>
<text x="531.8" y="313.6">VERS</text>
<text x="571.5" y="313.6">DATA</text>
<text x="22.1" y="336.1">G</text>
<text x="582" y="336.1">G</text>
<text x="532" y="358.6">A</text>
<text x="565.6" y="358.6">2017/09/05</text>
<text x="532" y="363.1">TAVOLA NO.:</text>
<text x="566.7" y="363.1">00 DI</text>
<text x="575.3" y="363.1">00</text>
<text x="22.2" y="386.1">H</text>
<text x="582" y="386.1">H</text>
<text x="532" y="405.6">DATA:</text>
<text x="542" y="405.5">2017/09/05</text>
<text x="556.9" y="405.6">SCALA:</text>
<text x="572.9" y="405.5">1:1</text>
<text x="19.5" y="410.4" transform="rotate(-90 19.5 410.4)">DIRECTORY: C:\USERS\ELE_H_000\DOWNLOADS\METOD_702-135-69.DWG | PLOTTED ON: 05/09/2017 12.25.49 | BY USER: ELEONORA ECHELON MIGLIERINA</text>
<text x="48.8" y="413.6">1</text>
<text x="105.3" y="413.6">2</text>
<text x="155.3" y="413.6">3</text>
<text x="205.3" y="413.6">4</text>
<text x="255.3" y="413.6">5</text>
<text x="305.3" y="413.6">6</text>
<text x="355.3" y="413.6">7</text>
<text x="405.3" y="413.6">8</text>
<text x="455.3" y="413.6">9</text>
<text x="504.6" y="413.6">10</text>
<text x="531.5" y="412.7">0</text>
<text x="531.9" y="408.5">REV:</text>
<text x="541.5" y="412.7">10mm</text>
<text x="542" y="408.6">A</text>
<text x="556.5" y="412.7">25mm</text>
<text x="556.9" y="408.6">FORMATO:</text>
<text x="573.3" y="408.6">A2</text>
<text x="573.5" y="412.7">50mm</text>
</g>
</svg>
